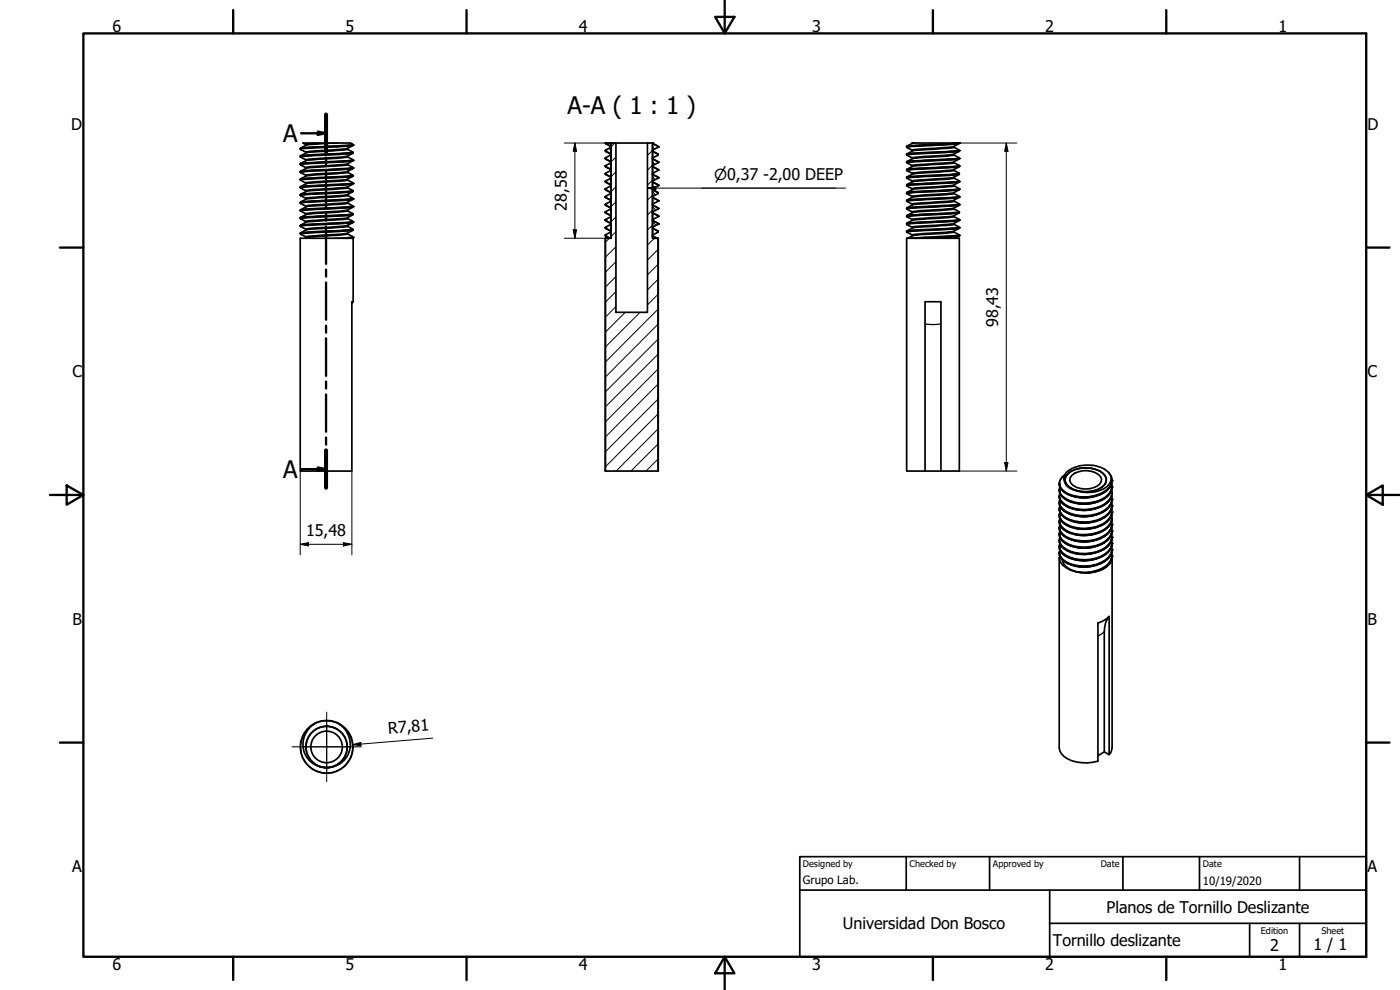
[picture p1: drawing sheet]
<svg xmlns="http://www.w3.org/2000/svg" width="420mm" height="297mm" viewBox="0 0 420 297" stroke-linecap="round" stroke-linejoin="round" font-family="sans-serif">
<!-- layer: Hatch (ISO) -->
<g fill="none" stroke="#000" stroke-width=".3">
<path d="M182.8 44.5l.6 .6M182.9 49.1l.5 .5M182.9 53.6l.5 .5M183 58.2l.4 .4M184.5 42.9l-1.1 1.2M184.8 56.1l-1.4 1.4M184.8 51.5l-1.4 1.5M184.8 47.1l-1.4 1.5M195.8 58.6l-1.5 1.5M195.8 54.1l-1.5 1.4M195.8 49.6l-1.5 1.4M195.8 45.1l-1.5 1.5"/>
<path d="M195.8 57.5l.9 1M195.8 53l.9 .9M195.8 48.6l.8 .7M195.8 44.1l.7 .7M181.7 61.4l.3 .3M181.7 65.9l.6 .6M181.8 70.5l.8 .7M182.9 71.5l-1.2 1.2M183.1 62.8l.3 .2M183.2 67.4l.2 .1M184.8 78.5l-3.1 3.2M184.8 74l-3.1 3.2"/>
<path d="M184.8 69.5l-1.4 1.5M184.8 65.1l-1.4 1.4M184.8 60.6l-1.4 1.4M195.8 67.5l-1.5 1.5M195.8 63l-1.5 1.5M195.8 66.5l1.1 1.1M195.8 62l1 1M195.8 71l.5 .5M196.4 71.5l-2.1 2M197.5 79.3l-3.2 3.2M197.5 74.9l-3.2 3.1M184.8 92l-3.1 3.2"/>
<path d="M184.8 87.5l-3.1 3.2M184.8 83l-3.1 3.2M187.6 93.7l-5.9 6M192.1 93.7l-10.4 10.4M197.5 97.3l-15.8 15.8M197.5 92.8l-15.8 15.8M197.5 88.3l-3.2 3.2M197.5 83.8l-3.2 3.2M197.5 119.7l-15.8 15.9M197.5 115.2l-15.8 15.9M197.5 110.7l-15.8 15.9M197.5 106.3l-15.8 15.8"/>
<path d="M197.5 101.8l-15.8 15.8M197.5 137.7l-3.6 3.6M197.5 133.2l-8.1 8.1M197.5 128.7l-12.6 12.6M197.5 124.2l-15.8 15.9"/>
</g>
<!-- layer: Visible (ISO) -->
<g fill="none" stroke="#000" stroke-width=".51">
<path d="M90.1 51.5l13.5-.8 2.3-.3-1.3 .3-13.2 .7-1.3 .2M90.1 44.6l1.7 1.2-1.7 1.1M90.1 47l1.7 1.1-1.7 1.2M90.1 49.3l1.7 1.1-1.7 1.1M90.1 51.6l1.7 1.2-1.7 1.1M90.1 53.9l1.7 1.1-1.7 1.2M90.1 56.2l1.7 1.1-1.7 1.2M90.1 58.5l1.7 1.2-1.7 1.1M90.1 46.9v.1M90.1 51.5v.1M90.1 58.5h.1M105.9 52.7l-1.3 .2-13.2 .7-1.3 .3"/>
<path d="M106 43.5l-15.9 1.1M106 45.8l-1.4 .2-14.5 .9M106 48.1l-14.6 .9-1.3 .3M106 55l-15.9 1.2M106 57.3l-1.4 .3-14.5 .9M106 59.7l-14.6 .9-1.3 .2M106 57.4l-14.6 .9-1.3 .2M106 52.8l-15.9 1.1M106 45.8l-14.6 .9-1.3 .3M106 43.5l-1.7 1v.3l1.7 1M106 45.8l-1.7 1v.3l1.7 1M106 48.1l-1.7 1v.3l1.7 1-1.7 1v.3l1.7 1.1"/>
<path d="M106 52.8l-1.7 1v.2l1.7 1M106 55l-1.7 1.1v.3l1.7 .9M106 57.4l-1.7 1v.3l1.7 1M106 59.7l-1.7 1v.2l1.7 1.1M106 43.5l-.8-.6h-14.3l.9 .6-1.7 1.1M106 45.8h.1M106 57.3v.1M181.7 42.9h1.7v28.6l-1.7-.8M181.7 42.9l1.7 1.2-1.7 1.1M181.7 45.2l1.7 1.1-1.7 1.2M181.7 47.5l1.7 1.2-1.7 1.1M181.7 49.8l1.7 1.2-1.7 1.1 1.7 1.2-1.7 1.2"/>
<path d="M181.7 54.5l1.7 1.1-1.7 1.2M181.7 56.8l1.7 1.1-1.7 1.1M181.7 59.1l1.7 1.1-1.7 1.2M181.7 42.9l1.7 1.2M181.7 45.2l1.6 1 .1 .3M181.7 47.5l1.6 1 .1 .3M181.7 49.8l1.6 1 .1 .3M181.7 52.1l.1 .3 1.5 .7 .1 .3M181.7 54.5l1.7 1.2M181.7 59.1l1.6 1 .1 .2M181.7 56.8l1.6 1 .1 .2M181.7 45.1v.1"/>
<path d="M181.7 47.4v.1M181.7 49.7v.1M181.7 54.3v.2M181.7 56.7v.1M181.7 59v.1M183.4 42.9h1.4v50.8h9.5v-50.8h1.5v28.6h1.7v69.8h-15.8v-69.8h1.7zM184.8 42.9h9.5M195.8 42.9l1.7 1.2M195.8 42.9v28.6h1.4M195.8 45.2l1.7 1.1M195.8 47.4v.3l1.7 1M195.8 49.8v.2l1.7 1"/>
<path d="M195.8 52.1l.1 .2 1.6 1M195.8 54.4v.2l1.7 1M195.8 56.8l1.7 1.1M195.8 59v.2l1.7 1M195.8 45.1v.1M195.8 56.7v.1M197.5 58l-1.7 1.1 1.7 1.1M197.5 55.6l-1.7 1.2 1.7 1.1M197.5 53.3l-1.7 1.2 1.7 1.1M197.5 51l-1.7 1.2 1.7 1.1M197.5 48.7l-1.7 1.1 1.7 1.2M197.5 46.4l-1.7 1.1 1.7 1.2"/>
<path d="M197.5 44.1l-1.7 1.1 1.7 1.1M197.5 46.3v.1M197.5 51h.1M197.5 57.9v.1M197.5 44.1h.1M197.5 46.3h.1M197.5 48.7h.1M197.5 55.6h.1M197.5 53.3v.1M197.5 57.9h.1M197.5 44.1v.1M197.5 46.4v.1"/>
<path d="M197.5 48.7v.1M197.5 51v.1M197.5 55.6v.1M272.1 48.7l2.3-.3 10-.5 3.5-.4-1.7 1.2 1.7 1.1M272.1 44.1l1.7 1.1-1.7 1.1M272.1 46.4l1.7 1.1-1.7 1.2M272.1 48.7l1.7 1.1-1.7 1.2M272.1 51l1.7 1.1-1.7 1.2M272.1 53.3l1.7 1.2-1.7 1.1M272.1 55.6l1.7 1.2-1.7 1.1M272.1 58l1.7 1.1-1.7 1.1M272.1 46.3v.1"/>
<path d="M272.1 57.9v.1M287.9 42.9l-13.5 .8-2.3 .4M287.9 45.2l-1.3 .3-14.5 .8M287.9 45.2l-1.7 1.1 1.6 1v.3l-14.4 .8-1.3 .3M287.9 49.8l-15.8 1.2M287.9 52.1l-1.3 .3-13.2 .7-1.3 .2M287.9 54.5l-14.5 .9-1.3 .2M287.9 56.8l-1.3 .2-14.5 .9M287.9 56.8l-1.7 1.1 1.6 1v.3l-14.4 .8-1.3 .2M287.9 56.8l-1.3 .2-12.2 .6-2.3 .4M287.9 52.2l-14.5 .9-1.3 .2M287.9 45.2l-1.3 .3-12.2 .6-2.3 .3"/>
<path d="M287.9 42.9l-2.3 .3-13.5 .9M287.9 42.9l-1.7 1.2 1.7 1.1M287.9 49.8l-1.7 1.2 1.7 1.1M287.9 52.2l-1.7 1.1 1.7 1.2M287.9 54.5l-1.7 1.1 1.7 1.2M287.9 42.9h-14.1l-1.7 1.2M287.9 52.1v.1M90.1 71.5h15.9v19h-.4v50.8h-15.5zM90.1 60.8l1.7 1.2-1.7 1.1M90.1 63.2l1.7 1.1-1.7 1.2M90.1 65.5l1.7 1.1-1.7 1.1M90.1 67.7l1.7 1.2-1.7 1.1"/>
<path d="M90.1 70.1l1.7 .9-.2 .5M90.1 63.1v.1M90.1 70v.1M105.9 64.2l-1.3 .3-13.2 .7-1.3 .3M105.9 66.6l-15.8 1.1M105.9 64.3l-15.8 1.2M106 62l-15.9 1.1M106 68.9l-1.4 .2-14.5 .9M106 71.2l-2.1 .3M106 71.2l-1.8 .3M106 68.9l-14.6 .9-1.3 .3M106 62l-2.4 .3-12.2 .6-1.3 .3"/>
<path d="M106 62l-1.7 1v.3l1.7 .9-1.7 1.1v.3l1.7 1-1.7 1v.3l1.7 1M106 68.9l-1.7 1.1v.2l1.7 1M106 68.9h.1M106 71.2l-.3 .3M181.7 61.4l1.7 1.1-1.7 1.2 1.7 1.1-1.7 1.2M181.7 66l1.7 1.2-1.7 1.1M181.7 68.3l1.7 1.2-1.7 1.1M181.7 68.3l1.6 1 .1 .3M181.7 66l1.7 1.2M181.7 63.6l.1 .3 1.5 .8 .1 .2M181.7 61.4l1.6 1 .1 .3M181.7 61.3v.1"/>
<path d="M181.7 65.9v.1M181.7 68.2v.1M181.7 70.5v.2M181.7 71.5v69.8M181.7 70.7l1.3 .8M195.8 70.5v.3l1.4 .7M195.8 68.3l1.7 1.2M195.8 66v.2l1.7 1M195.8 63.6l.1 .3 1.6 1M195.8 61.3v.2l1.7 1M195.8 68.2v.1M197.5 69.5l-1.7 1.2 1.4 .8"/>
<path d="M197.5 67.2l-1.7 1.1 1.7 1.2M197.5 64.9l-1.7 1.1 1.7 1.2M197.5 62.6l-1.7 1.1 1.7 1.2M197.5 60.2l-1.7 1.2 1.7 1.1M197.5 71.5v69.8M197.5 62.5v.1M197.5 69.5h.1M197.5 67.2h.1M197.5 62.5h.1M197.5 60.2h.1M197.5 64.9h.1M197.5 67.2v.1"/>
<path d="M197.5 62.5v.2M197.5 60.2v.2M272.1 60.2l2.3-.3 10-.4 3.5-.4-1.7 1.1 1.7 1.2M272.1 60.2l1.7 1.2-1.7 1.1M272.1 62.5l1.7 1.2-1.7 1.1M272.1 64.9l1.7 1.1-1.7 1.2M272.1 67.2l1.7 1.1-1.7 1.2M272.1 69.5l1.7 1.2-1.4 .8M272.1 69.5h.1M275 71.5l9.4-.5 3.5-.3-1.3 .8M287.9 61.4l-15.8 1.1M287.9 63.7l-1.3 .2-13.2 .7-1.3 .3"/>
<path d="M287.9 66l-14.5 .9-1.3 .3M287.9 68.3l-1.3 .3-14.5 .9M287.9 68.3l-1.7 1.2 1.6 .9 .1 .2-.3 .1-12.9 .8M287.9 68.3l-1.3 .3-12.2 .6-2.3 .3M287.9 63.7l-14.5 .9-1.3 .3M287.9 61.4l-1.7 1.1 1.7 1.2M287.9 63.7l-1.7 1.2 1.7 1.1M287.9 66l-1.7 1.2 1.7 1.1M287.9 63.7h.1M106 90.6l-.4 .5M277.6 90.5h4.8v50.8h-4.8zM277.6 141.3h-5.5v-69.8h15.8v69.8h-5.5"/>
<path d="M318.1 148l-.2 .8M320 141.8a10.4 10.4 0 0 1 12.2-.5 2.91 2.91 0 0 1-.5 5.1 9.7 9.7 0 0 1-12-1.4 2.51 2.51 0 0 1 .3-3.2zM320.5 142.2a9 9 0 0 1 10.5-.2 2.47 2.47 0 0 1-.3 4.2 8.9 8.9 0 0 1-10.4-.6 2.26 2.26 0 0 1 .2-3.4zM320.7 142a9 9 0 0 1 10.5 .2 2.45 2.45 0 0 1-.7 4.2 9 9 0 0 1-10.4-1 2.43 2.43 0 0 1 .6-3.4zM321.6 142.7a6.6 6.6 0 0 1 8.7 .3 2.02 2.02 0 0 1-1.1 2.9 6.7 6.7 0 0 1-7.8-.9l-.3-.8 .1-.8zM332.8 141.9a3.3 3.3 0 0 1-.3 5 11.5 11.5 0 0 1-13.3 .5 2.85 2.85 0 0 1 .3-4.9M333.6 145.1a4.5 4.5 0 0 1-3.3 5.1 11.9 11.9 0 0 1-11.1-.9 2.78 2.78 0 0 1-1.1-3.2M333.6 147.1a4.5 4.5 0 0 1-3.3 4.9 12.1 12.1 0 0 1-11.1-.8l-1.2-1.5-.1-.9M333.6 148.9a4.5 4.5 0 0 1-3.3 5 11.9 11.9 0 0 1-11.1-.8 2.71 2.71 0 0 1-1.1-3.3M333.6 150.8a4.5 4.5 0 0 1-3.3 5 11.9 11.9 0 0 1-11.1-.8 2.78 2.78 0 0 1-1.1-3.2M333.6 152.7a4.6 4.6 0 0 1-3.3 5 11.9 11.9 0 0 1-11.1-.8 2.78 2.78 0 0 1-1.1-3.2M333.6 154.6a4.5 4.5 0 0 1-3.3 5 12.2 12.2 0 0 1-11.1-.8 2.78 2.78 0 0 1-1.1-3.2"/>
<path d="M333.6 156.4a4.5 4.5 0 0 1-3.3 5.1 11.9 11.9 0 0 1-11.1-.9 2.71 2.71 0 0 1-1.1-3.2M333.6 158.4a4.5 4.5 0 0 1-3.3 5 11.9 11.9 0 0 1-11.1-.9 2.78 2.78 0 0 1-1.1-3.2M333.8 159.3a5.6 5.6 0 0 1-4.9 4.6 10.5 10.5 0 0 1-10.4-2l-.6-1.6M333.8 157.4a5.6 5.6 0 0 1-4.9 4.6 10.5 10.5 0 0 1-10.4-2l-.6-1.6M333.8 155.6a5.8 5.8 0 0 1-4.9 4.5 11.9 11.9 0 0 1-9.7-1.2l-1.1-1.6-.2-.9M333.8 153.7a4.9 4.9 0 0 1-3.6 4 11.8 11.8 0 0 1-11-.7l-1.1-1.6-.2-.8M333.8 151.8a5.6 5.6 0 0 1-4.9 4.5 10.5 10.5 0 0 1-10.4-1.9l-.6-1.7M333.8 149.8a4.8 4.8 0 0 1-3.6 4.2 12.3 12.3 0 0 1-11-.8l-.7-.8-.6-1.6M333.8 147.9a4.8 4.8 0 0 1-3.6 4.2 11.8 11.8 0 0 1-11-.8 3.3 3.3 0 0 1-1.3-2.4M333.8 146.1a5.6 5.6 0 0 1-4.9 4.6 10.5 10.5 0 0 1-10.4-2l-.6-1.6M333.8 144.2a5.6 5.6 0 0 1-4.9 4.6 10.5 10.5 0 0 1-10.4-2l-.6-1.7M333.8 159.4a6 6 0 0 1-5 4.6 12.1 12.1 0 0 1-9.5-1.3l-.7-.7-.7-1.6"/>
<path d="M333.8 157.6a5.9 5.9 0 0 1-5 4.5 10.4 10.4 0 0 1-10.2-2l-.7-1.6M333.8 155.7a5.9 5.9 0 0 1-5 4.5 11.7 11.7 0 0 1-9.5-1.2l-1.2-1.5-.2-.9M333.8 153.8a6 6 0 0 1-5 4.6 12.1 12.1 0 0 1-9.5-1.3l-.7-.7-.7-1.7M333.8 151.9a6 6 0 0 1-5 4.5 10.4 10.4 0 0 1-10.2-1.9l-.7-1.7M333.8 150a5.9 5.9 0 0 1-5 4.5 10.4 10.4 0 0 1-10.2-1.9l-.5-.8-.2-.9M333.8 148.1a5.9 5.9 0 0 1-5 4.5 10.6 10.6 0 0 1-10.2-1.9l-.5-.8-.2-.9M333.8 146.2a6 6 0 0 1-5 4.6 12.1 12.1 0 0 1-9.5-1.3l-.7-.7-.7-1.6M333.8 144.4a6.1 6.1 0 0 1-5 4.5 10.4 10.4 0 0 1-10.2-2l-.7-1.6M333.8 155.5v.1M317.9 167.3v57a5.6 5.6 0 0 0 5.3 4.3 13.4 13.4 0 0 0 6.3-.2v-41.5l1.3-.5 2.1-1.4-.5 .7a7.2 7.2 0 0 0-1 3.9v36l1.5 .8v-41.4M317.9 162.1v.1M318 166.6a3.3 3.3 0 0 0 2 3.8 11.8 11.8 0 0 0 12.2-.4l.9-.9 .5-1 .2-1"/>
<path d="M318.8 167.9a5.7 5.7 0 0 0 5.2 3.9l2.3 .1M326.3 171.9h.3M333.6 160.3a4.6 4.6 0 0 1-3.3 5 11.9 11.9 0 0 1-11.1-.8 2.78 2.78 0 0 1-1.1-3.3M333.6 162.1a4.5 4.5 0 0 1-3.3 5 11.9 11.9 0 0 1-11.1-.8 2.71 2.71 0 0 1-1.1-3.2M333.6 164a4.5 4.5 0 0 1-3.3 5 11.9 11.9 0 0 1-11.1-.8 2.78 2.78 0 0 1-1.1-3.2M333.6 165.9a4.3 4.3 0 0 1-3.1 4.9l-2.7 .9-1.5 .2M333.8 167.3v57l-.4 1.5-.5 .6M333.8 166.9a5.5 5.5 0 0 1-4.4 4.3l-2.8 .7M333.8 165a5.6 5.6 0 0 1-4.9 4.5 10.5 10.5 0 0 1-10.4-1.9l-.6-1.7M333.8 163.1a4.8 4.8 0 0 1-3.6 4.1 12.3 12.3 0 0 1-11-.8l-.7-.7-.6-1.7M333.8 161.2a4.9 4.9 0 0 1-3.6 4.1 11.8 11.8 0 0 1-11-.8l-1.1-1.5-.2-.8M333.8 167a6.1 6.1 0 0 1-5.4 4.6l-1.8 .3"/>
<path d="M333.8 165.1a6.1 6.1 0 0 1-5 4.6 10.4 10.4 0 0 1-10.2-2l-.7-1.7M333.8 163.2a5.9 5.9 0 0 1-5 4.6 11.7 11.7 0 0 1-9.5-1.3l-1.2-1.5-.2-.9M333.8 161.3a5.9 5.9 0 0 1-5 4.5 10.6 10.6 0 0 1-10.2-1.9l-.5-.8-.2-.9M97.8 216.2a7.1 7.1 0 0 0-6.4 9.5 7.1 7.1 0 0 0 11.1 3.1 7.1 7.1 0 0 0-.6-11.5 6.8 6.8 0 0 0-3.7-1.1M97.8 216.2a7.9 7.9 0 0 0-6.6 11.9 7.9 7.9 0 0 0 13.6 0 7.9 7.9 0 0 0-6.6-11.9M98.2 216.2h-.4M331.4 225.6l-1.9 1.1"/>
<circle cx="98" cy="224.1" r="6.2"/>
<circle cx="98" cy="224.1" r="4.7"/>
</g>
<!-- layer: Visible Narrow (ISO) -->
<g fill="none" stroke="#000" stroke-width=".38">
<path d="M94.9 42.9l-2.5 .2-.6 .3M98 42.9l-6.2 .6M101.2 42.9l-9.4 .7M104.3 44.6l-1.1 .3-11.4 .9M104.3 47l-11.5 .9-1 .2M104.3 49.3l-12.5 1.1M104.3 51.5l-12.5 1.3M104.3 53.9l-12.5 1.1M104.3 56.2l-1.1 .2-11.4 .9M104.3 58.5l-11.5 .9-1 .3M104.3 44.5l-7 .6a16.2 16.2 0 0 0-5.5 .5M104.3 46.8l-12.5 1.1"/>
<path d="M104.3 49.1l-7 .6a16.2 16.2 0 0 0-5.5 .6M104.3 51.4l-10.3 .8-2.2 .4M104.3 53.7l-11.9 1-.6 .2M104.3 56.1l-7 .5a16.2 16.2 0 0 0-5.5 .6M104.3 58.3l-12.5 1.2M104.3 44.8l-12.5 1.2M104.3 47.1l-2.2 .4-10.3 .7M104.3 49.4a16.2 16.2 0 0 1-5.6 .6l-6.9 .6M104.3 51.7l-12.5 1.2M104.3 54a16.2 16.2 0 0 1-5.6 .6l-6.9 .6M104.3 56.4l-12.5 1.1M104.3 58.7l-2.2 .3-10.3 .8"/>
<path d="M105.8 43.7l-8.5 .6a27.7 27.7 0 0 0-7.1 .6M105.8 46l-12.6 .8-3 .4M105.8 48.3l-14.6 1-1 .2M105.8 50.7l-8.5 .5a27.7 27.7 0 0 0-7.1 .6M105.8 52.9l-15.6 1.2M105.8 55.3l-8.5 .6a27.7 27.7 0 0 0-7.1 .5M105.8 57.6l-12.6 .7-3 .4M105.8 59.9l-14.6 .9-1 .3M105.8 43.2a27.6 27.6 0 0 1-7.1 .6l-8.5 .6M105.8 45.6l-15.6 1.1M105.8 47.9a27.6 27.6 0 0 1-7.1 .5l-8.5 .6M105.8 50.2l-15.6 1.2"/>
<path d="M105.8 52.5a27.6 27.6 0 0 1-7.1 .6l-8.5 .5M105.8 54.8a27.6 27.6 0 0 1-7.1 .6l-8.5 .6M105.8 57.1l-15.6 1.2M105.8 59.4a27.6 27.6 0 0 1-7.1 .6l-8.5 .6M274.5 42.9l-.8 .1M286.2 44.1l-1.8 .3-10.6 .8M286.2 46.3l-1 .3-10.4 .7-1 .2M286.2 48.7l-12.4 1.1M286.2 51l-1 .2-11.4 .9M286.2 53.3l-11.4 .9-1 .3M286.2 55.6l-1.8 .3-10.6 .9M286.2 57.9l-1 .3-10.4 .7-1 .2"/>
<path d="M286.3 43.9l-11.9 .9-.7 .3M286.3 46.2l-12.6 1.2M286.3 48.5l-11.9 1-.7 .2M286.3 50.8l-10.4 .8-2.2 .4M286.3 53.1l-12.6 1.2M286.3 55.5l-11.9 .9-.7 .2M286.3 57.8l-12.6 1.1M286.3 44.2l-.7 .2-11.9 1M286.3 46.5l-2.2 .4-10.4 .8M286.3 48.8a16.2 16.2 0 0 1-5.6 .6l-7 .6M286.3 51.2l-12.6 1.1M286.3 53.5a35.1 35.1 0 0 1-8 .7l-4.6 .4"/>
<path d="M286.3 55.7l-.7 .3-11.9 .9M286.3 58.1l-2.2 .4-10.4 .7M286.8 42.9l-14.6 .9M287.8 43.1l-8.5 .6a27.7 27.7 0 0 0-7.1 .6M287.8 45.5l-8.5 .5a27.7 27.7 0 0 0-7.1 .6M287.8 47.7l-15.6 1.2M287.8 50.1l-8.5 .6a27.7 27.7 0 0 0-7.1 .5M287.8 52.4l-15.6 1.1M287.8 54.7l-8.5 .6a27.7 27.7 0 0 0-7.1 .6M287.8 57l-8.5 .6a27.7 27.7 0 0 0-7.1 .6M287.8 59.3l-15.6 1.1M287.8 45l-15.6 1.2"/>
<path d="M287.8 47.3a27.6 27.6 0 0 1-7.1 .6l-8.5 .5M287.8 49.6l-.9 .2-14.7 1M287.8 51.9l-2.9 .4-12.7 .8M287.8 54.2a27.6 27.6 0 0 1-7.1 .6l-8.5 .6M287.8 56.6l-15.6 1.1M287.8 58.9a27.6 27.6 0 0 1-7.1 .5l-8.5 .6M104.3 60.8l-12.5 1.2M104.3 63.1l-12.5 1.2M104.3 65.5l-12.5 1.1M104.3 67.7l-1.1 .3-11.4 .9M104.3 70.1l-11.4 .9-1.1 .2M104.3 60.7l-7 .6a16.2 16.2 0 0 0-5.5 .5"/>
<path d="M104.3 63l-10.3 .7-2.2 .4M104.3 65.3l-11.9 .9-.6 .3M104.3 67.6l-7 .6a16.2 16.2 0 0 0-5.5 .6M104.3 69.9l-12.5 1.1M104.3 60.9a16.2 16.2 0 0 1-5.6 .6l-6.9 .7M104.3 63.3l-12.5 1.1M104.3 65.6a16.2 16.2 0 0 1-5.6 .6l-6.9 .5M104.3 67.9l-12.5 1.2M104.3 70.2l-2.2 .4-10.3 .8M105.8 62.2l-8.5 .6a27.7 27.7 0 0 0-7.1 .6M105.8 64.5l-15.6 1.1M105.8 66.9l-8.5 .5a27.7 27.7 0 0 0-7.1 .6"/>
<path d="M105.8 69.1l-12.6 .8-3 .4M105.8 61.8l-15.6 1.1M105.8 64.1a27.6 27.6 0 0 1-7.1 .5l-8.5 .6M105.8 66.3a27.6 27.6 0 0 1-7.1 .6l-8.5 .6M105.8 68.7l-15.6 1.1M105.8 71l-5.2 .5M105.8 71.4l-.1 .1M286.2 60.2l-12.4 1.2M286.2 62.5l-1 .3-11.4 .9M286.2 64.9l-11.4 .9-1 .2M286.2 67.2l-1.8 .3-10.6 .8M286.2 69.5l-1 .2-10.4 .7-1 .3"/>
<path d="M286.3 60.1l-11.9 .9-.7 .3M286.3 62.4l-10.4 .8-2.2 .3M286.3 64.7l-12.6 1.1M286.3 67l-11.9 .9-.7 .3M286.3 69.3l-12.6 1.2M286.3 60.4a16.2 16.2 0 0 1-5.6 .5l-7 .6M286.3 62.7l-12.6 1.2M286.3 65a35.1 35.1 0 0 1-8 .7l-4.6 .5M286.3 67.3l-.7 .2-11.9 1M286.3 69.6l-2.2 .4-10.4 .8M287.8 61.6l-8.5 .6a27.7 27.7 0 0 0-7.1 .6M287.8 63.9l-15.6 1.2"/>
<path d="M287.8 66.2l-8.5 .7a27.7 27.7 0 0 0-7.1 .5M287.8 68.6l-8.5 .5a27.7 27.7 0 0 0-7.1 .6M287.8 70.9l-9.2 .6M287.8 61.1l-.9 .3-14.7 .9M287.8 63.5l-2.9 .4-12.7 .7M287.8 65.8a27.6 27.6 0 0 1-7.1 .5l-8.5 .6M287.8 68.1l-15.6 1.2M287.8 70.4l-15.1 1.1M277.6 97.2l2.4 .2 2.4-.2M319.5 144.6a4 4 0 0 0 3.8 2.8l.9 .1M319.5 142.5a2.72 2.72 0 0 0-1.5 2.5 2.72 2.72 0 0 0 1.5 2.4 11.2 11.2 0 0 0 13.2-1l.7-1.2a2.99 2.99 0 0 0 0-2.4M319.8 145.1l.7 .8 .9 .6"/>
<path d="M322.5 149a10 10 0 0 0 5.9 0M322.5 154.7a10 10 0 0 0 5.9 0M322.5 156.6a10 10 0 0 0 5.9 0M328.4 150.9a10.8 10.8 0 0 1-5.9 0M328.4 152.8a10.8 10.8 0 0 1-5.9 0M328.4 158.4a10.8 10.8 0 0 1-5.9 .1M333.6 145.3a4.2 4.2 0 0 1-3.2 4.5 11.3 11.3 0 0 1-11.5-1l-.6-.8-.3-.9 .1-.9M333.6 147.2a4.2 4.2 0 0 1-3.1 4.6 11.2 11.2 0 0 1-11.6-1.1l-.6-.9-.3-.8 .1-.9M333.6 149.1a3.6 3.6 0 0 1-1.9 3.8 11.5 11.5 0 0 1-12.8-.3l-.6-.8-.3-.9 .1-.9M333.6 150.9a3.7 3.7 0 0 1-1.9 3.9 11.5 11.5 0 0 1-12.8-.3l-.6-.8-.3-.9 .1-.9M333.6 152.8a4.2 4.2 0 0 1-3.2 4.6 11.3 11.3 0 0 1-11.5-1l-.6-.9-.3-.9 .1-.9M333.6 154.7a4.2 4.2 0 0 1-3.2 4.6 11.1 11.1 0 0 1-11.5-1.1l-.6-.8-.3-.9 .1-.9"/>
<path d="M333.6 156.6a3.6 3.6 0 0 1-1.9 3.9 11.5 11.5 0 0 1-12.8-.4l-.6-.8-.3-.9 .1-.9M333.6 158.5a4.2 4.2 0 0 1-3.1 4.6 11.4 11.4 0 0 1-11.6-1.1l-.9-1.7 .1-.9M322.5 162.2a10 10 0 0 0 5.9 0M322.5 167.9a10 10 0 0 0 5.9 0M322.5 169.8a10 10 0 0 0 5.9 0M328.4 160.3a10.8 10.8 0 0 1-5.9 .1M328.4 164.1a10.8 10.8 0 0 1-5.9 0M328.4 166a10.8 10.8 0 0 1-5.9 0M333.6 160.4a4.2 4.2 0 0 1-3.1 4.6 11.4 11.4 0 0 1-11.6-1.1l-.6-.8-.3-.9 .1-.9M333.6 162.3a3.6 3.6 0 0 1-1.9 3.8 11.5 11.5 0 0 1-12.8-.3l-.6-.8-.3-.9 .1-.9M333.6 164.1a3.7 3.7 0 0 1-1.9 3.9 11.5 11.5 0 0 1-12.8-.3l-.6-.8-.3-.9 .1-.9M333.6 166a4.4 4.4 0 0 1-3.2 4.6 12.7 12.7 0 0 1-7.9 .8"/>
<path d="M331.4 189.6l-1.9 1.3M94.1 217.3a7.8 7.8 0 0 0-2.1 11.8 7.8 7.8 0 0 0 12 0 7.8 7.8 0 0 0-2.1-11.8M94.9 229.6a6.5 6.5 0 0 0 6.3 0"/>
</g>
<!-- layer: Visible (ISO) -->
<g fill="#000">
<circle cx="90.1" cy="44.6" r=".25"/>
<circle cx="90.1" cy="49.3" r=".25"/>
<circle cx="90.1" cy="56.2" r=".25"/>
<circle cx="90.1" cy="53.9" r=".25"/>
<circle cx="106" cy="59.7" r=".25"/>
<circle cx="106" cy="50.4" r=".25"/>
<circle cx="106" cy="55" r=".25"/>
<circle cx="106" cy="48.1" r=".25"/>
<circle cx="106" cy="43.5" r=".25"/>
<circle cx="181.7" cy="52.1" r=".25"/>
<circle cx="181.7" cy="56.8" r=".25"/>
<circle cx="181.7" cy="59.1" r=".25"/>
<circle cx="181.7" cy="45.2" r=".25"/>
<circle cx="181.7" cy="42.9" r=".25"/>
<circle cx="181.7" cy="49.8" r=".25"/>
<circle cx="181.7" cy="54.5" r=".25"/>
<circle cx="181.7" cy="47.5" r=".25"/>
<circle cx="195.8" cy="42.9" r=".25"/>
<circle cx="197.5" cy="44.1" r=".25"/>
<circle cx="197.5" cy="55.6" r=".25"/>
<circle cx="197.5" cy="53.3" r=".25"/>
<circle cx="197.5" cy="48.7" r=".25"/>
<circle cx="197.5" cy="51" r=".25"/>
<circle cx="272.1" cy="55.6" r=".25"/>
<circle cx="272.1" cy="53.3" r=".25"/>
<circle cx="272.1" cy="51" r=".25"/>
<circle cx="272.1" cy="48.7" r=".25"/>
<circle cx="272.1" cy="44.1" r=".25"/>
<circle cx="273.8" cy="42.9" r=".25"/>
<circle cx="287.9" cy="42.9" r=".25"/>
<circle cx="287.9" cy="45.2" r=".25"/>
<circle cx="287.9" cy="59.1" r=".25"/>
<circle cx="287.9" cy="56.8" r=".25"/>
<circle cx="287.9" cy="54.5" r=".25"/>
<circle cx="287.9" cy="49.8" r=".25"/>
<circle cx="287.9" cy="47.5" r=".25"/>
<circle cx="90.1" cy="65.5" r=".25"/>
<circle cx="90.1" cy="60.8" r=".25"/>
<circle cx="90.1" cy="67.7" r=".25"/>
<circle cx="106" cy="62" r=".25"/>
<circle cx="106" cy="71.2" r=".25"/>
<circle cx="106" cy="66.6" r=".25"/>
<circle cx="181.7" cy="70.7" r=".25"/>
<circle cx="181.7" cy="71.5" r=".25"/>
<circle cx="181.7" cy="66" r=".25"/>
<circle cx="181.7" cy="68.3" r=".25"/>
<circle cx="181.7" cy="63.7" r=".25"/>
<circle cx="181.7" cy="61.4" r=".25"/>
<circle cx="197.5" cy="60.2" r=".25"/>
<circle cx="197.5" cy="64.9" r=".25"/>
<circle cx="197.5" cy="67.2" r=".25"/>
<circle cx="197.5" cy="62.5" r=".25"/>
<circle cx="272.1" cy="67.2" r=".25"/>
<circle cx="272.1" cy="60.2" r=".25"/>
<circle cx="272.1" cy="64.9" r=".25"/>
<circle cx="272.1" cy="62.5" r=".25"/>
<circle cx="287.9" cy="68.3" r=".25"/>
<circle cx="287.9" cy="66" r=".25"/>
<circle cx="287.9" cy="61.4" r=".25"/>
<circle cx="287.9" cy="70.7" r=".25"/>
<circle cx="181.7" cy="141.3" r=".25"/>
<circle cx="317.9" cy="158.4" r=".25"/>
<circle cx="317.9" cy="156.4" r=".25"/>
<circle cx="317.9" cy="154.6" r=".25"/>
<circle cx="317.9" cy="152.7" r=".25"/>
<circle cx="317.9" cy="147.1" r=".25"/>
<circle cx="317.9" cy="150.8" r=".25"/>
<circle cx="317.9" cy="145.1" r=".25"/>
<circle cx="333.8" cy="146.1" r=".25"/>
<circle cx="333.8" cy="151.8" r=".25"/>
<circle cx="333.8" cy="159.3" r=".25"/>
<circle cx="333.8" cy="157.4" r=".25"/>
<circle cx="333.8" cy="153.7" r=".25"/>
<circle cx="333.8" cy="149.8" r=".25"/>
<circle cx="333.8" cy="144.2" r=".25"/>
<circle cx="317.9" cy="165.9" r=".25"/>
<circle cx="317.9" cy="164" r=".25"/>
<circle cx="317.9" cy="160.3" r=".25"/>
<circle cx="333.8" cy="161.2" r=".25"/>
<circle cx="333.8" cy="163.1" r=".25"/>
<circle cx="333.8" cy="165" r=".25"/>
<circle cx="333.8" cy="166.9" r=".25"/>
</g>
<!-- layer: Visible Narrow (ISO) -->
<circle cx="273.8" cy="42.9" r=".19" fill="#000"/>
<!-- layer: Section Line (ISO) -->
<g fill="none" stroke="#000" stroke-width=".7">
<path d="M90.4 40h7.5M95.4 39.5l2.5 .5-2.5 .4zM97.9 34.3v11.3M97.9 47.3v2.1M97.9 51.2v11.1M97.9 64.1v2.1M97.9 67.9v11.3M97.9 80.9v2.1M97.9 84.8v11.1M97.9 97.7v2.1M97.9 101.5v11.3M97.9 114.5v2.1"/>
<path d="M97.9 118.3v11.2M97.9 131.3v2.1M97.9 135.1v11.3M90.4 140.8h7.5M95.4 140.3l2.5 .5-2.5 .4z"/>
</g>
<path d="M97.9 34.3v11.3M97.9 135.1v11.3" fill="none" stroke="#000" stroke-width="1.2"/>
<g fill="#000">
<path d="M95.4 39.5l2.5 .5-2.5 .4z" fill-rule="evenodd"/>
<path d="M95.4 140.3l2.5 .5-2.5 .4z" fill-rule="evenodd"/>
</g>
<!-- layer: Title (ISO) -->
<path d="M240 257h170v30.1h-170zM272 257v10.1M297 257v10.1M337 257v10.1M360 257v10.1M390 257v10.1M240 267.1h170M315 277h95M315 267.1v20M375 277v10.1M390 277v10.1" fill="none" stroke="#000" stroke-width=".51"/>
<!-- layer: Border (ISO) -->
<g fill="none" stroke="#000" stroke-width=".7">
<path d="M25 10h385v277.1h-385zM70 3v7M140 3v7M214.6 5.1h5.8l-2.9 4.9zM217.5 0v10M280 3v7M350 3v7M18 74.3h7M410 74.3h7M15 148.5h10M20 145.7l5 2.8-5 2.9zM410 148.5l5-2.8v5.7z"/>
<path d="M410 148.5h10M18 222.8h7M410 222.8h7M70 287.1v7M140 287.1v7M217.5 287.1l2.9 4.9h-5.8zM217.5 287.1v9.9M280 287.1v7M350 287.1v7"/>
</g>
<!-- layer: Symbol (ISO) -->
<path d="M194.3 56.4l2.5-.5v1zM194.3 56.4h56.5M210.6 56.4h43.1" fill="none" stroke="#000" stroke-width=".3"/>
<path d="M194.3 56.4l2.5-.5v1z" fill-rule="evenodd" fill="#000"/>
<!-- layer: Center Mark (ISO) -->
<path d="M98 216.8v14.6M98 213.7v20.9M87.6 224.1h20.9M90.8 224.1h14.5" fill="none" stroke="#000" stroke-width=".3"/>
<!-- layer: Dimension (ISO) -->
<g fill="none" stroke="#000" stroke-width=".3">
<path d="M169.4 42.9h15.4M172.5 42.9l.5 2.5h-1zM172.5 42.9v28.6M286.8 42.9h18.4M302 42.9l.5 2.5h-1zM302 42.9v98.4M169.4 71.5h12.3M172 68.9h1l-.5 2.6zM301.5 138.8h1l-.5 2.5zM90.1 141.3v25.2M105.6 141.3v25.2M287.9 141.3h17.3"/>
<path d="M90.1 163.3l2.5-.5v1zM90.1 163.3h15.5M103.1 162.8l2.5 .5-2.5 .5zM105.8 223.4l2.5-.7v1.1zM129.9 221.5l-24.1 1.9"/>
</g>
<g fill="#000">
<path d="M172.5 42.9l.5 2.5h-1z" fill-rule="evenodd"/>
<path d="M302 42.9l.5 2.5h-1z" fill-rule="evenodd"/>
<path d="M172 68.9h1l-.5 2.6z" fill-rule="evenodd"/>
<path d="M301.5 138.8h1l-.5 2.5z" fill-rule="evenodd"/>
<path d="M90.1 163.3l2.5-.5v1z" fill-rule="evenodd"/>
<path d="M103.1 162.8l2.5 .5-2.5 .5z" fill-rule="evenodd"/>
<path d="M105.8 223.4l2.5-.7v1.1z" fill-rule="evenodd"/>
</g>
<g font-size="7.2">
<text x="170.3" y="34.2">A-A ( 1 : 1 )</text>
<text x="85" y="42.6">A</text>
<text x="85" y="143.4">A</text>
</g>
<g font-size="4.8">
<text x="33.7" y="9.6">6</text>
<text x="103.7" y="9.6">5</text>
<text x="173.7" y="9.6">4</text>
<text x="243.7" y="9.6">3</text>
<text x="313.7" y="9.6">2</text>
<text x="383.7" y="9.6">1</text>
<text x="21.3" y="38.9">D</text>
<text x="410.4" y="38.9">D</text>
<text x="170.1" y="63.2" transform="rotate(-90 170.1 63.2)">28,58</text>
<text x="299.6" y="98.1" transform="rotate(-90 299.6 98.1)">98,43</text>
<text x="21.7" y="113.2">C</text>
<text x="410.4" y="113.2">C</text>
<text x="91.9" y="161">15,48</text>
<text x="21.8" y="187.4">B</text>
<text x="410.4" y="187.4">B</text>
<text x="116.6" y="220.1" transform="rotate(-5 116.6 220.1)">R7,81</text>
<text x="21.7" y="261.7">A</text>
<text x="410.4" y="261.7">A</text>
<text x="332.1" y="273.9">Planos de Tornillo Deslizante</text>
<text x="253" y="278.9">Universidad Don Bosco</text>
<text x="316" y="283.8">Tornillo deslizante</text>
<text x="381.2" y="285.4">2</text>
<text x="394.2" y="285">1 / 1</text>
<text x="33.7" y="291">6</text>
<text x="103.7" y="290.9">5</text>
<text x="173.7" y="290.9">4</text>
<text x="243.7" y="291">3</text>
<text x="313.7" y="291">2</text>
<text x="383.7" y="290.9">1</text>
</g>
<text font-size="4.6" x="214.3" y="54">⌀0,37 -2,00 DEEP</text>
<g font-size="3.4">
<text x="241" y="265.4">Grupo Lab.</text>
<text x="361" y="265.5">10/19/2020</text>
</g>
<g font-size="2.7">
<text x="241" y="260.1">Designed by</text>
<text x="273" y="260.1">Checked by</text>
<text x="298" y="260.1">Approved by</text>
<text x="330.3" y="260">Date</text>
<text x="361" y="260">Date</text>
<text x="378.4" y="280.1">Edition</text>
<text x="396.6" y="280.1">Sheet</text>
</g>
</svg>
